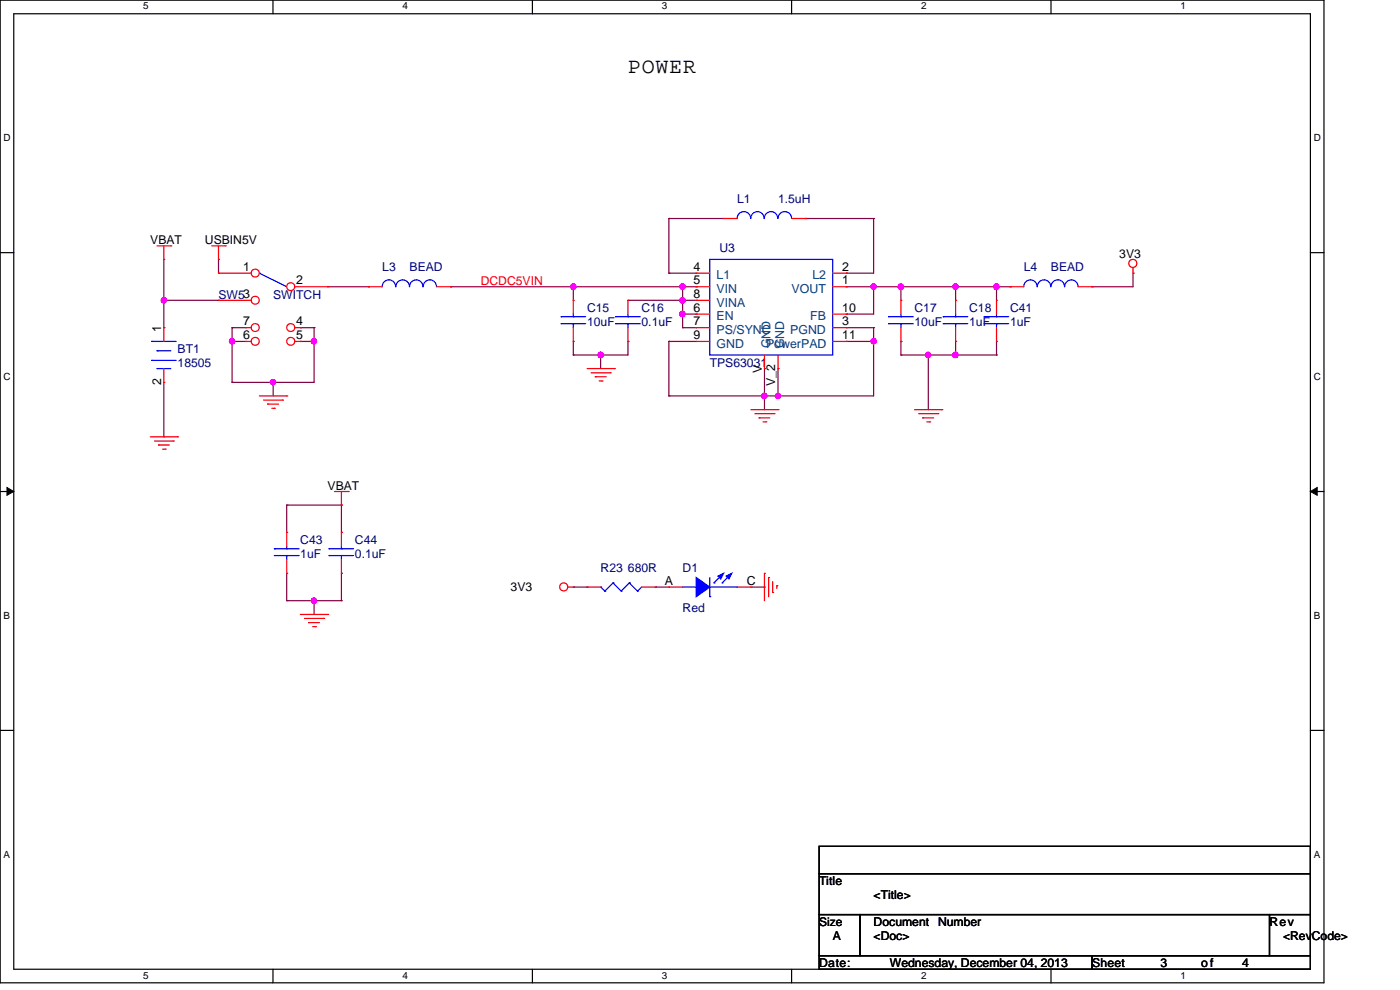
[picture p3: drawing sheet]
<svg xmlns="http://www.w3.org/2000/svg" width="297mm" height="210mm" viewBox="0 0 297 210" stroke-linecap="round" stroke-linejoin="round" font-family="sans-serif">
<path d="M0 0h280.9v208.5h-280.9zM2.9 2.9h275.1v202.7h-275.1z" fill="none" stroke="#000" stroke-width=".25"/>
<g fill="#fff">
<path d="M30.4 .3h1.1v2.2h-1.1z"/>
<path d="M30.4 205.9h1.1v2.1h-1.1z"/>
</g>
<path d="M57.9 0v2.9M57.9 205.6v2.9" fill="none" stroke="#000" stroke-width=".25"/>
<g fill="#fff">
<path d="M85.4 .3h1v2.2h-1z"/>
<path d="M85.4 205.9h1v2.1h-1z"/>
</g>
<path d="M112.9 0v2.9M112.9 205.6v2.9" fill="none" stroke="#000" stroke-width=".25"/>
<g fill="#fff">
<path d="M140.4 .3h1.1v2.2h-1.1z"/>
<path d="M140.4 205.9h1.1v2.1h-1.1z"/>
</g>
<path d="M167.9 0v2.9M167.9 205.6v2.9" fill="none" stroke="#000" stroke-width=".25"/>
<g fill="#fff">
<path d="M195.4 .3h1.1v2.2h-1.1z"/>
<path d="M195.4 205.9h1.1v2.1h-1.1z"/>
</g>
<path d="M223 0v2.9M223 205.6v2.9" fill="none" stroke="#000" stroke-width=".25"/>
<g fill="#fff">
<path d="M250.4 .3h1.1v2.2h-1.1z"/>
<path d="M250.4 205.9h1.1v2.1h-1.1z"/>
<path d="M.8 28.2h1.4v2.2h-1.4z"/>
<path d="M278.7 28.2h1.4v2.2h-1.4z"/>
<path d="M.8 78.9h1.4v2.1h-1.4z"/>
<path d="M278.7 78.9h1.4v2.1h-1.4z"/>
</g>
<path d="M0 53.6h2.9M278 53.6h2.9" fill="none" stroke="#000" stroke-width=".25"/>
<g fill="#fff">
<path d="M.8 129.6h1.4v2.1h-1.4z"/>
<path d="M278.7 129.6h1.4v2.1h-1.4z"/>
</g>
<path d="M0 104.3h2.9M278 104.3h2.9" fill="none" stroke="#000" stroke-width=".25"/>
<path d="M1.5 103.4l1.4 .9-1.4 .8zM278 104.3l1.4-.9v1.7z" fill="#000" stroke="#000" stroke-width=".21"/>
<g fill="#fff">
<path d="M.8 180.3h1.4v2.1h-1.4z"/>
<path d="M278.7 180.3h1.4v2.1h-1.4z"/>
</g>
<path d="M0 154.9h2.9M278 154.9h2.9M173.8 179.5h104.2v5.8h-104.2zM173.8 185.3h104.2v8.7h-104.2zM173.8 194h8.7v8.7h-8.7zM182.5 194h86.8v8.7h-86.8zM269.3 194h8.7v8.7h-8.7zM173.8 202.7h57.9v2.9h-57.9zM231.7 202.7h46.3v2.9h-46.3z" fill="none" stroke="#000" stroke-width=".25"/>
<g fill="none" stroke="#800040" stroke-width=".25">
<path d="M34.8 55v14.5M46.4 55h.1M46.4 55v3M141.9 46.4h.1M141.9 58h.1M141.9 46.4h11.6M141.9 58h5.8M141.9 46.4v11.6M170.9 46.4h.1M170.9 46.4h14.4M179.5 58h.1M185.3 46.4h.1"/>
<path d="M185.3 46.4v11.6h-5.8M240.4 58h.1M240.4 58v2.8h-8.7M34.8 63.7h.1M34.8 69.5h.1M34.8 63.7h11.6M46.4 63.7h.1M49.2 69.5h.1M49.2 72.4h.1M49.2 69.5h3M49.2 72.4h3M49.2 69.5v11.6"/>
<path d="M63.7 69.5h.1M63.7 72.4h.1M63.7 69.5h2.9M63.7 72.4h2.9M66.6 69.5h.1M66.6 72.4h.1M66.6 69.5v11.6h-17.4M69.5 60.8h8.7M78.2 60.8h.1M95.6 60.8h.1M95.6 60.8h52.1M121.6 60.8h.1"/>
<path d="M121.6 75.3h.1M121.6 72.4h.1M121.6 60.8v2.9M121.6 72.4v2.9M127.4 75.3h.1M127.4 75.3v2.9M133.2 63.7h.1M133.2 72.4h.1M133.2 63.7h14.5M133.2 72.4v2.9h-11.6M141.9 72.4h.1M141.9 72.4v11.6"/>
<path d="M141.9 72.4h5.8M144.8 60.8h.1M144.8 63.7h.1M144.8 66.6h.1M144.8 69.5h.1M144.8 60.8v8.7M144.8 66.6h2.9M144.8 69.5h2.9M147.7 60.8h.1M162.2 78.2h.1M162.2 78.2v8.7M165.1 78.2h.1"/>
<path d="M165.1 78.2v5.8M179.5 72.4h.1M179.5 69.5h.1M179.5 66.6h.1M179.5 60.8h.1M179.5 60.8h34.8M179.5 69.5h5.8M179.5 72.4h5.8M185.3 72.4h.1M185.3 69.5h.1M185.3 60.8h.1M185.3 60.8v5.8h-5.8"/>
<path d="M185.3 69.5v14.5h-43.4M191.1 60.8h.1M191.1 75.3h.1M191.1 72.4h.1M191.1 75.3h20.3M191.1 60.8v2.9M191.1 72.4v2.9M196.9 75.3h.1M196.9 75.3v11.6M202.7 60.8h.1M202.7 72.4h.1M202.7 75.3h.1"/>
<path d="M202.7 60.8v2.9M202.7 72.4v2.9M211.4 60.8h.1M211.4 75.3h.1M211.4 60.8v2.9M211.4 72.4v2.9M214.3 60.8h.1M231.7 60.8h.1M34.8 92.7h.1M34.8 81.1v11.6M49.2 81.1h.1M58 81.1h.1"/>
<path d="M58 81.1v2.9M141.9 84h.1M162.2 84h.1M165.1 84h.1M60.8 107.1h.1M60.8 107.1v5.8M60.8 107.1h11.6M72.4 107.1h.1M72.4 112.9h.1M72.4 107.1v5.8M60.8 127.4h.1M60.8 121.6v5.8"/>
<path d="M60.8 127.4h11.6M66.6 127.4h.1M66.6 127.4v2.9M72.4 121.6h.1M72.4 127.4h.1M72.4 121.6v5.8M121.6 124.5h.1M121.6 124.5h2.9M139 124.5h.1M139 124.5h2.9M159.3 124.5h2.9M162.2 124.5h.1"/>
</g>
<g fill="#f0f" stroke="#f0f" stroke-width=".25">
<circle cx="121.6" cy="60.8" r=".57"/>
<circle cx="144.8" cy="60.8" r=".57"/>
<circle cx="144.8" cy="66.6" r=".56"/>
<circle cx="144.8" cy="63.7" r=".56"/>
<circle cx="127.4" cy="75.3" r=".57"/>
<circle cx="185.3" cy="72.4" r=".56"/>
<circle cx="191.1" cy="60.8" r=".57"/>
<circle cx="185.3" cy="60.8" r=".57"/>
<circle cx="202.7" cy="60.8" r=".57"/>
<circle cx="196.9" cy="75.3" r=".57"/>
<circle cx="162.2" cy="84" r=".56"/>
<circle cx="165" cy="84" r=".56"/>
<circle cx="66.6" cy="72.4" r=".56"/>
<circle cx="49.2" cy="72.4" r=".56"/>
<circle cx="57.9" cy="81.1" r=".56"/>
<circle cx="34.7" cy="63.7" r=".56"/>
<circle cx="211.4" cy="60.8" r=".57"/>
<circle cx="202.7" cy="75.3" r=".57"/>
<circle cx="66.6" cy="127.4" r=".56"/>
</g>
<g fill="none" stroke="#f00" stroke-width=".25">
<path d="M33.3 52.2h2.9M34.8 55h.1M34.8 52.2v2.8M36.2 52.2h.1M44.9 52.2h2.9M46.4 55h.1M46.4 52.2v2.8M47.8 52.2h.1M147.7 58h.1M147.7 58h2.9M153.5 46.4h.1M153.5 46.4h2.9"/>
<path d="M168 46.4h2.9M170.9 46.4h.1M176.7 58h2.8M179.5 58h.1M240.4 58h.1M240.4 56.8v1.2M34.8 69.5h.1M34.8 69.5v2.9M34.8 78.2v2.9M124.5 78.2h5.8M125.4 79.1h4.1M126.3 79.9h.1"/>
<path d="M126.3 79.9h2.3M129.5 79.1h.1M130.3 78.2h.1M133.2 63.7h.1M133.2 72.4h.1M133.2 63.7v2.9M133.2 69.5v2.9M147.7 60.8h.1M147.7 63.7h.1M147.7 66.6h.1M147.7 69.5h.1M147.7 72.4h.1"/>
<path d="M147.7 60.8h2.9M147.7 63.7h2.9M147.7 66.6h2.9M147.7 69.5h2.9M147.7 72.4h2.9M162.2 78.2h.1M162.2 75.3v2.9M165.1 78.2h.1M165.1 75.3v2.9M176.7 60.8h2.8M176.7 66.6h2.8M176.7 69.5h2.8"/>
<path d="M176.7 72.4h2.8M179.5 60.8h.1M179.5 66.6h.1M179.5 69.5h.1M179.5 72.4h.1M191.1 63.7h.1M191.1 72.4h.1M191.1 63.7v2.9M191.1 69.5v2.9M202.7 63.7h.1M202.7 72.4h.1M202.7 63.7v2.9"/>
<path d="M202.7 69.5v2.9M211.4 63.7h.1M211.4 72.4h.1M211.4 63.7v2.9M211.4 69.5v2.9M31.9 92.7h5.8M32.8 93.6h4M33.6 94.4h.1M33.6 94.4h2.3M34.5 95.3h.6M34.8 81.1h.1M35.1 95.3h.1"/>
<path d="M36.8 93.6h.1M37.7 92.7h.1M55 84h5.8M55.9 84.9h4M56.8 85.7h.1M56.8 85.7h2.3M57.7 86.6h.5M58.2 86.6h.1M59.9 84.9h.1M60.8 84h.1M127.1 80.8h.6M127.7 80.8h.1"/>
<path d="M159.3 86.9h5.8M160.1 87.8h4.1M161 88.6h.1M161 88.6h2.3M161.9 89.5h.6M162.5 89.5h.1M164.2 87.8h.1M165.1 86.9h.1M194 86.9h5.8M194.9 87.8h4.1M195.7 88.6h.1M195.7 88.6h2.4"/>
<path d="M196.6 89.5h.6M197.2 89.5h.1M199 87.8h.1M199.8 86.9h.1M60.8 112.9h.1M60.8 112.9v3M60.8 118.7v2.9M71 104.3h2.9M72.4 107.1h.1M72.4 112.9h.1M72.4 104.3v2.8M72.4 112.9v3"/>
<path d="M72.4 118.7v2.9M73.9 104.3h.1M60.8 121.6h.1M63.7 130.3h5.8M64.6 131.2h4.1M65.4 132.1h.1M65.4 132.1h2.4M66.3 132.9h.6M66.9 132.9h.1M68.7 131.2h.1M69.5 130.3h.1M72.4 121.6h.1"/>
<path d="M120.5 124.5h1.1M121.6 124.5h.1M124.5 124.5h.1M124.5 124.5h2.9M136.1 124.5h2.9M139 124.5h.1M141.9 124.5h.1M141.9 124.5h2.9M156.4 124.5h2.9M159.3 124.5h.1M162.2 121.6h.1M162.2 121.6v5.8"/>
<path d="M163.1 122.5h.1M163.1 122.5v4.1M163.9 125.7h.1M163.9 123.4v2.3M164.8 124.2h.1M164.8 124.2v.6"/>
<circle cx="240.3" cy="55.9" r=".86"/>
<circle cx="119.6" cy="124.5" r=".86"/>
</g>
<g fill="none" stroke="#00f" stroke-width=".25">
<path d="M55 58h.1M55 58l5.8 2.8M150.6 55h26.1v20.3h-26.1zM165 46.4a1.44 1.44 0 0 0-1.4-1.5 1.44 1.44 0 0 0-1.5 1.5 1.43 1.43 0 0 0-1.4-1.5 1.43 1.43 0 0 0-1.4 1.5 1.44 1.44 0 0 0-1.5-1.5 1.44 1.44 0 0 0-1.4 1.5M167.9 46.4a1.44 1.44 0 0 0-1.4-1.5 1.44 1.44 0 0 0-1.4 1.5M32.2 72.4h.1M32.2 76.5h.1M32.2 72.4h5.2M32.2 76.5h5.2M33.3 78.2h.1M33.3 74.4h.1M33.3 78.2h2.9"/>
<path d="M33.3 74.4h2.9M130.6 68.7h.1M130.6 67.2h.1M130.6 68.7h5.2M130.6 67.2h5.2M133.2 67.2h.1M133.2 68.7h.1M133.2 66.6v.6M133.2 68.7v.8M188.5 68.7h.1M188.5 67.2h.1M188.5 68.7h5.3"/>
<path d="M188.5 67.2h5.3M191.1 67.2h.1M191.1 68.7h.1M191.1 66.6v.6M191.1 68.7v.8M200.1 68.7h.1M200.1 67.2h.1M200.1 68.7h5.2M200.1 67.2h5.2M202.7 67.2h.1M202.7 68.7h.1M202.7 66.6v.6"/>
<path d="M202.7 68.7v.8M208.8 68.7h.1M208.8 67.2h.1M208.8 68.7h5.2M208.8 67.2h5.2M211.4 67.2h.1M211.4 68.7h.1M211.4 66.6v.6M211.4 68.7v.8M58.2 117.9h.1M58.2 116.4h.1M58.2 117.9h5.3"/>
<path d="M58.2 116.4h5.3M60.8 116.4h.1M60.8 117.9h.1M60.8 115.9v.5M60.8 117.9v.8M69.8 117.9h.1M69.8 116.4h.1M69.8 117.9h5.2M69.8 116.4h5.2M72.4 116.4h.1M72.4 117.9h.1M72.4 115.9v.5"/>
<path d="M72.4 117.9v.8M127.4 124.5h.1M127.4 124.5l.9 .9M128.3 125.4h.1M130 123.7h.1M130 123.7l1.8 1.7M130 123.7l-1.7 1.7M131.8 125.4h.1M133.5 123.7h.1M133.5 123.7l1.8 1.7M133.5 123.7l-1.7 1.7M135.3 125.4h.1"/>
<path d="M136.1 124.5l-.8 .9M144.8 124.5h2.9M147.7 124.5h.1M150.6 126.6h.1M150.6 124.5h5.8M150.6 122.5v4.1M151.5 123.7h.1M153.2 123.7h.1M153.2 121.9l-1.7 1.8M154.9 121.9l-1.7 1.8M156.4 124.5h.1"/>
</g>
<g fill="#00f" stroke="#00f" stroke-width=".25">
<path d="M154.1 122.2l1.1-.6-.6 1.2z"/>
<path d="M147.7 122.5l2.9 2-2.9 2.1z"/>
<path d="M152.3 122.2l1.2-.6-.6 1.2z"/>
</g>
<circle cx="61.7" cy="60.8" r=".85" fill="#fff" stroke="#f00" stroke-width=".25"/>
<path d="M62.6 60.8h6.9M69.5 60.8h.1" fill="none" stroke="#f00" stroke-width=".25"/>
<circle cx="54.1" cy="57.9" r=".85" fill="#fff" stroke="#f00" stroke-width=".25"/>
<path d="M46.4 58h.1M46.4 58h6.9" fill="none" stroke="#f00" stroke-width=".25"/>
<circle cx="54.1" cy="63.7" r=".85" fill="#fff" stroke="#f00" stroke-width=".25"/>
<path d="M46.4 63.7h.1M46.4 63.7h6.9" fill="none" stroke="#f00" stroke-width=".25"/>
<circle cx="61.7" cy="69.5" r=".85" fill="#fff" stroke="#f00" stroke-width=".25"/>
<path d="M62.6 69.5h1.1M63.7 69.5h.1" fill="none" stroke="#f00" stroke-width=".25"/>
<circle cx="61.7" cy="72.4" r=".85" fill="#fff" stroke="#f00" stroke-width=".25"/>
<path d="M62.6 72.4h1.1M63.7 72.4h.1" fill="none" stroke="#f00" stroke-width=".25"/>
<circle cx="54.1" cy="72.4" r=".85" fill="#fff" stroke="#f00" stroke-width=".25"/>
<path d="M52.2 72.4h.1M52.2 72.4h1.1" fill="none" stroke="#f00" stroke-width=".25"/>
<circle cx="54.1" cy="69.5" r=".85" fill="#fff" stroke="#f00" stroke-width=".25"/>
<g fill="none" stroke="#f00" stroke-width=".25">
<path d="M52.2 69.5h.1M52.2 69.5h1.1M78.2 60.8h.1M78.2 60.8h2.9M92.7 60.8h2.9M95.6 60.8h.1M121.6 63.7h.1M121.6 72.4h.1M121.6 63.7v2.9M121.6 69.5v2.9M214.3 60.8h.1M214.3 60.8h2.9"/>
<path d="M228.8 60.8h2.9M231.7 60.8h.1"/>
</g>
<g fill="none" stroke="#00f" stroke-width=".25">
<path d="M83.9 60.8a1.42 1.42 0 0 0-1.4-1.4 1.42 1.42 0 0 0-1.4 1.4M89.7 60.8a1.43 1.43 0 0 0-1.4-1.4 1.43 1.43 0 0 0-1.4 1.4 1.44 1.44 0 0 0-1.5-1.4 1.44 1.44 0 0 0-1.4 1.4M92.6 60.8a1.42 1.42 0 0 0-1.4-1.4 1.42 1.42 0 0 0-1.4 1.4M119 68.7h.1M119 67.2h.1M119 68.7h5.2M119 67.2h5.2M121.6 67.2h.1M121.6 68.7h.1M121.6 66.6v.6M121.6 68.7v.8M222.9 60.8a1.44 1.44 0 0 0-1.4-1.4 1.44 1.44 0 0 0-1.5 1.4 1.42 1.42 0 0 0-1.4-1.4 1.42 1.42 0 0 0-1.4 1.4"/>
<path d="M225.8 60.8a1.44 1.44 0 0 0-1.4-1.4 1.44 1.44 0 0 0-1.4 1.4M228.7 60.8a1.42 1.42 0 0 0-1.4-1.4 1.42 1.42 0 0 0-1.4 1.4"/>
</g>
<g fill="#f0f" stroke="#f0f" stroke-width=".25">
<circle cx="121.6" cy="60.8" r=".57"/>
<circle cx="144.8" cy="60.8" r=".57"/>
<circle cx="144.8" cy="66.6" r=".56"/>
<circle cx="144.8" cy="63.7" r=".56"/>
<circle cx="127.4" cy="75.3" r=".57"/>
<circle cx="185.3" cy="72.4" r=".56"/>
<circle cx="191.1" cy="60.8" r=".57"/>
<circle cx="185.3" cy="60.8" r=".57"/>
<circle cx="202.7" cy="60.8" r=".57"/>
<circle cx="196.9" cy="75.3" r=".57"/>
<circle cx="162.2" cy="84" r=".56"/>
<circle cx="165" cy="84" r=".56"/>
<circle cx="66.6" cy="72.4" r=".56"/>
<circle cx="49.2" cy="72.4" r=".56"/>
<circle cx="57.9" cy="81.1" r=".56"/>
<circle cx="34.7" cy="63.7" r=".56"/>
<circle cx="211.4" cy="60.8" r=".57"/>
<circle cx="202.7" cy="75.3" r=".57"/>
<circle cx="66.6" cy="127.4" r=".56"/>
</g>
<text font-size="4.6" x="133.2" y="15.5">POWER</text>
<g font-size="2.6" fill="#000080">
<text x="156.4" y="43.1">L1</text>
<text x="165.1" y="43.1">1.5uH</text>
<text x="152.6" y="53.5">U3</text>
<text x="81.1" y="57.5">L3</text>
<text x="86.9" y="57.5">BEAD</text>
<text x="217.2" y="57.5">L4</text>
<text x="223" y="57.5">BEAD</text>
<text x="46.4" y="63.3">SW53</text>
<text x="58" y="63.3">SWITCH</text>
<text x="124.5" y="66.2">C15</text>
<text x="124.5" y="69.1">10uF</text>
<text x="136.1" y="66.2">C16</text>
<text x="136.1" y="69.1">0.1uF</text>
<text x="194" y="66.2">C17</text>
<text x="194" y="69.1">10uF</text>
<text x="205.6" y="66.2">C18</text>
<text x="205.6" y="69.1">1uF</text>
<text x="214.3" y="66.2">C41</text>
<text x="214.3" y="69.1">1uF</text>
<text x="37.7" y="74.9">BT1</text>
<text x="37.7" y="77.8">18505</text>
<text x="150.6" y="77.8">TPS63031</text>
<text x="63.7" y="115.4">C43</text>
<text x="63.7" y="118.4">1uF</text>
<text x="75.3" y="115.4">C44</text>
<text x="75.3" y="118.4">0.1uF</text>
<text x="127.4" y="121.2">R23</text>
<text x="133.2" y="121.2">680R</text>
<text x="144.8" y="121.2">D1</text>
<text x="144.8" y="129.9">Red</text>
</g>
<g font-size="2.6">
<text x="31.9" y="51.7">VBAT</text>
<text x="43.5" y="51.7">USBIN5V</text>
<text x="51.6" y="57.5">1</text>
<text x="147.1" y="57.5">4</text>
<text x="178.7" y="57.5">2</text>
<text x="237.4" y="54.7">3V3</text>
<text x="62.9" y="60.3">2</text>
<text x="147.1" y="60.3">5</text>
<text x="147.1" y="63.2">8</text>
<text x="178.7" y="60.3">1</text>
<text x="34.2" y="70.4" transform="rotate(-90 34.2 70.4)">1</text>
<text x="51.6" y="71.9">6</text>
<text x="51.6" y="69">7</text>
<text x="62.9" y="69">4</text>
<text x="62.9" y="71.9">5</text>
<text x="147.1" y="66.1">6</text>
<text x="147.1" y="69">7</text>
<text x="147.1" y="71.9">9</text>
<text x="178.7" y="66.1">10</text>
<text x="178.7" y="69">3</text>
<text x="178.7" y="71.9">11</text>
<text x="34.2" y="81.7" transform="rotate(-90 34.2 81.7)">2</text>
<text x="161.6" y="79.1" transform="rotate(-90 161.6 79.1)">V</text>
<text x="164.5" y="82" transform="rotate(-90 164.5 82)">V_2</text>
<text x="69.5" y="103.9">VBAT</text>
<text x="108.3" y="125.3">3V3</text>
<text x="141.1" y="124">A</text>
<text x="158.4" y="124">C</text>
<text x="173.8" y="187.8">Title</text>
<text x="185.3" y="190.8">&lt;Title&gt;</text>
<text x="185.3" y="196.5">Document</text>
<text x="199" y="196.5">Number</text>
<text x="269.3" y="196.5">Rev</text>
<text x="176.7" y="199.4">A</text>
<text x="185.3" y="199.4">&lt;Doc&gt;</text>
<text x="272.2" y="199.4">&lt;RevCode&gt;</text>
<text x="173.8" y="205.2">Date:</text>
<text x="188.8" y="205.2">Wednesday, December 04, 2013</text>
<text x="231.7" y="205.2">Sheet</text>
<text x="246.2" y="205.2">3</text>
<text x="254.8" y="205.2">of</text>
<text x="263.5" y="205.2">4</text>
</g>
<g font-size="2.6" fill="#004080">
<text x="152" y="59.3">L1</text>
<text x="172.3" y="59.3">L2</text>
<text x="152" y="62.1">VIN</text>
<text x="152" y="65">VINA</text>
<text x="167.9" y="62.1">VOUT</text>
<text x="152" y="67.9">EN</text>
<text x="152" y="70.8">PS/SYNC</text>
<text x="167.6" y="70.8">PGND</text>
<text x="171.9" y="67.9">FB</text>
<text x="152" y="73.7">GND</text>
<text x="162.5" y="73.7">PowerPAD</text>
<text x="163.5" y="73.9" transform="rotate(-90 163.5 73.9)">GND</text>
<text x="166.3" y="73.9" transform="rotate(-90 166.3 73.9)">GND</text>
</g>
<text font-size="2.6" fill="#f00" x="102" y="60.4">DCDC5VIN</text>
<text font-size="2.5" x="173.8" y="196.5">Size</text>
<g font-size="2.1">
<text x="30.4" y="2">5</text>
<text x="85.4" y="2">4</text>
<text x="140.4" y="2">3</text>
<text x="195.4" y="2">2</text>
<text x="250.4" y="2">1</text>
<text x=".8" y="29.9">D</text>
<text x="278.7" y="29.9">D</text>
<text x=".8" y="80.6">C</text>
<text x="278.7" y="80.6">C</text>
<text x=".8" y="131.3">B</text>
<text x="278.7" y="131.3">B</text>
<text x=".8" y="181.9">A</text>
<text x="278.7" y="181.9">A</text>
<text x="30.4" y="207.6">5</text>
<text x="85.4" y="207.6">4</text>
<text x="140.4" y="207.6">3</text>
<text x="195.4" y="207.6">2</text>
<text x="250.4" y="207.6">1</text>
</g>
</svg>
